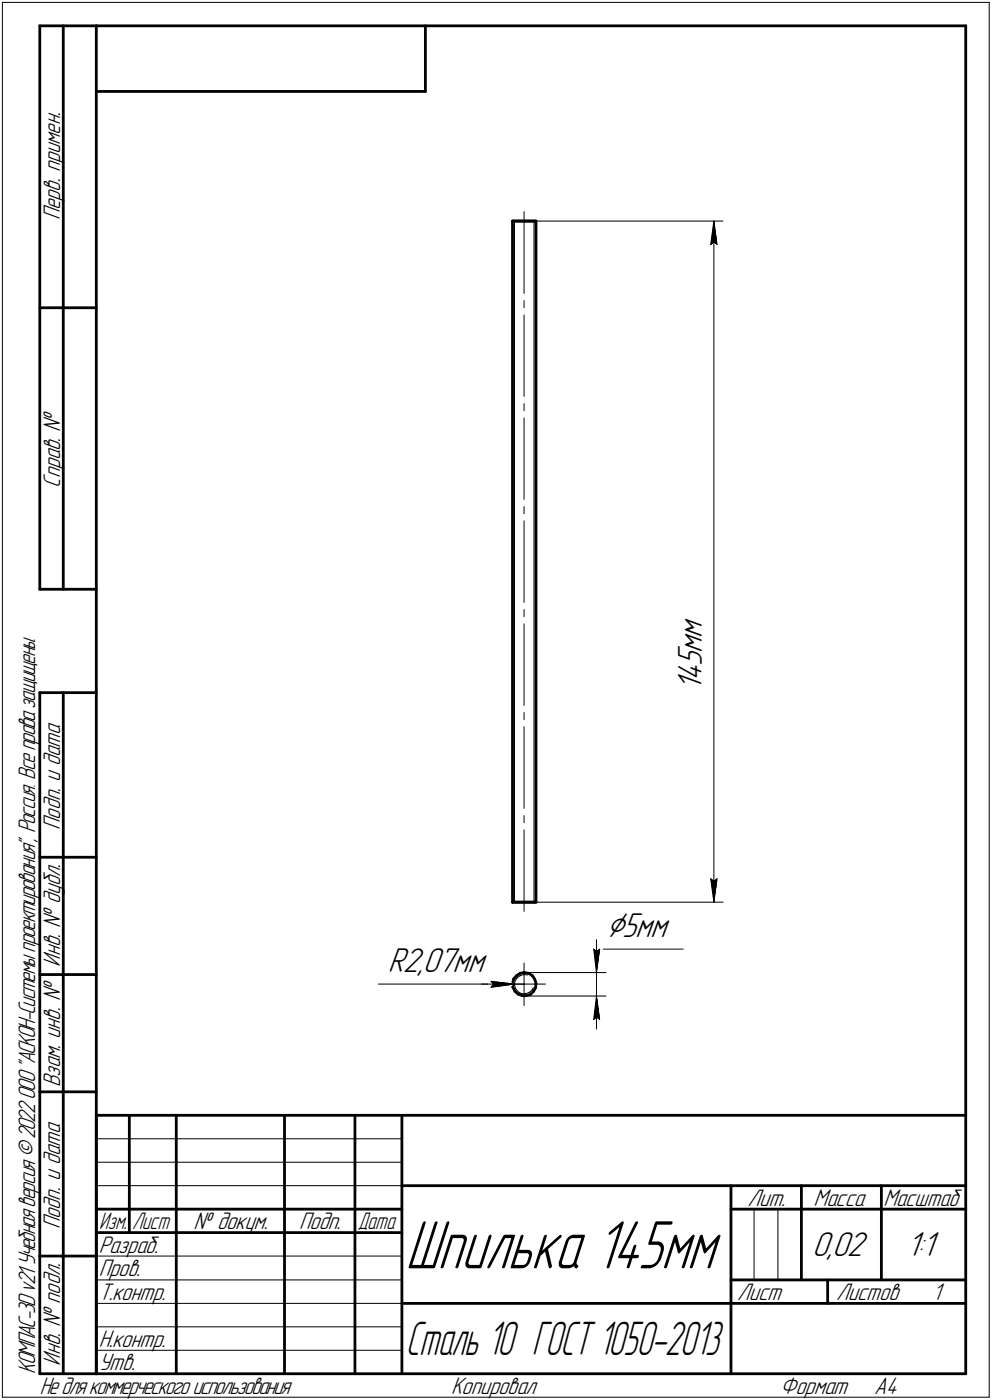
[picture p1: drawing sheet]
<svg xmlns="http://www.w3.org/2000/svg" width="211mm" height="298mm" viewBox="0 0 211 298" stroke-linecap="round" stroke-linejoin="round" font-family="sans-serif">
<g fill="none" stroke="#000" stroke-width=".59">
<path d="M8.5 5.5v120zM8.5 5.5h12zM13.5 5.5v120zM20.5 5.5v287zM20.5 5.5h185zM20.5 19.5h70zM90.5 5.5v14zM205.5 5.5v287zM109.1 47.1v145zM109.1 47.1h4.9zM114 47.1v145zM8.5 65.5h12z"/>
<path d="M8.5 125.5h12zM8.5 147.5v145zM8.5 147.5h12zM13.5 147.5v145zM8.5 182.5h12zM109.1 192.1h4.9zM8.5 207.5h12zM109.1 209.4v.8zM109.1 210.2l.5 .9zM109.3 208.4l-.2 1zM109.6 211.1l.6 .6zM109.9 207.8l.8-.5z"/>
<path d="M109.9 207.8l-.6 .6zM110.2 211.7l.9 .3zM110.7 207.3l.8-.2zM111.1 212h.9zM111.6 207.1h.1M111.6 207.1l.9 .2zM112 212l.9-.2zM112.5 207.3l.8 .5zM112.9 211.8l.6-.7zM113.3 207.8l.5 .7zM113.8 208.5l.2 .9zM114 210.3l-.5 .8z"/>
<path d="M114 209.4v.9zM8.5 232.5h12zM20.5 237.5h185zM20.5 237.5v55zM27.5 237.5v25zM37.5 237.5v55zM60.5 237.5v55zM75.5 237.5v55zM85.5 237.5v55zM20.5 257.5h65zM85.5 252.5h120zM155.5 252.5v40z"/>
<path d="M155.5 257.5h15zM170.5 252.5v20zM170.5 257.5h35zM187.5 252.5v20zM8.5 267.5h12zM20.5 262.5h65zM85.5 277.5h70zM155.5 277.5h50zM155.5 272.5h50zM176.1 272.5v5zM8.5 292.5h12zM20.5 292.5h185z"/>
</g>
<g fill="none" stroke="#000" stroke-width=".21">
<path d="M.5 .5v297zM.5 .5h210zM210.5 .5v297zM109.5 47.1v145zM111.5 45v17.5zM113.6 47.1v145zM114 47.1h39.8zM151.2 52.1l.7-.5zM151.9 47.1l.7 5zM151.9 51.6l.7 .5zM151.9 47.1l-.7 5zM151.9 47.1v145z"/>
<path d="M111.5 67.1v17.3zM111.5 64v1.5zM111.5 89v17.3zM111.5 85.9v1.6zM111.5 110.9v17.4zM111.5 107.9v1.5zM111.5 132.8v17.4zM111.5 129.8v1.5zM111.5 154.8v17.3zM111.5 151.7v1.5zM111.5 176.7v17.4zM111.5 173.7v1.5z"/>
<path d="M114 192.1h39.8zM151.2 187.1l.7 5zM151.2 187.1l.7 .5zM151.9 187.6l.7-.5zM152.6 187.1l-.7 5zM80.5 209.5h29zM102.4 209.5h7.1zM104.5 209l5 .5zM104.5 209l.5 .5zM104.5 210.2l5-.7zM105 209.5l-.5 .7zM107 209.5h4.5z"/>
<path d="M109.5 209.8l.2 .8zM109.5 209.5h2zM109.6 209l-.1 .8zM109.7 210.6l.6 .6zM110 208.3l.7-.5zM110 208.3l-.4 .7zM110.3 211.2l.7 .4zM110.7 207.8l.7-.3zM111 211.6h.8zM111.4 207.5l.9 .1zM111.5 209.5h4.6zM111.5 209.5v4.6z"/>
<path d="M111.5 205.1v4.4zM111.5 207.1h17.4zM111.5 212.1h17.4zM111.8 211.6l.8-.3zM112.6 211.3l.7-.6zM113.5 210.3l-.2 .4zM126.3 202.1l.6 .5zM126.3 202.1l.6 5zM126.3 217.1l.6-.5zM126.9 202.1v5zM126.9 202.1h18.5zM126.9 202.6l.7-.5z"/>
<path d="M126.9 200.1v7zM126.9 212.1l-.6 5zM126.9 216.6l.7 .5zM126.9 212.1l.7 5zM126.9 212.1v7zM126.9 207.1v5zM127.6 202.1l-.7 5zM20.5 247.5h65zM20.5 252.5h65zM20.5 242.5h65zM160.4 257.5v15zM165.5 257.5v15z"/>
<path d="M20.5 267.5h65zM20.5 272.5h65zM20.5 277.5h65zM.5 297.5h210zM20.5 282.5h65zM20.5 287.5h65z"/>
</g>
<g fill="#fff" stroke="#fff" stroke-width=".21">
<path d="M143.8 131h7.1zM143.8 131.1h7.1zM143.8 131.1h7.1zM143.8 131.2h7.1zM143.8 131.3h7.1zM143.8 131.4h7.1zM143.8 131.5h7.1zM143.8 131.6h7.1zM143.8 131.7h7.1zM143.8 131.7h7.1zM143.8 131.8h7.1zM143.8 131.9h7.1zM143.8 132h7.1zM143.8 132.1h7.1zM143.8 132.2h7.1zM143.8 132.2h7.1zM143.8 132.3h7.1zM143.8 132.4h7.1zM143.8 132.5h7.1zM143.8 132.6h7.1zM143.8 132.7h7.1zM143.8 132.8h7.1zM143.8 132.8h7.1zM143.8 132.9h7.1zM143.8 133h7.1zM143.8 133.1h7.1zM143.8 133.2h7.1zM143.8 133.3h7.1zM143.8 133.3h7.1zM143.8 133.4h7.1zM143.8 133.5h7.1zM143.8 133.6h7.1zM143.8 133.7h7.1zM143.8 133.8h7.1zM143.8 133.9h7.1zM143.8 133.9h7.1zM143.8 134h7.1zM143.8 134.1h7.1zM143.8 134.2h7.1zM143.8 134.3h7.1zM143.8 134.4h7.1zM143.8 134.5h7.1zM143.8 134.5h7.1zM143.8 134.6h7.1zM143.8 134.7h7.1zM143.8 134.8h7.1zM143.8 134.9h7.1zM143.8 135h7.1zM143.8 135h7.1zM143.8 135.1h7.1zM143.8 135.2h7.1zM143.8 135.3h7.1zM143.8 135.4h7.1zM143.8 135.5h7.1zM143.8 135.6h7.1zM143.8 135.6h7.1zM143.8 135.7h7.1zM143.8 135.8h7.1zM143.8 135.9h7.1zM143.8 136h7.1zM143.8 136.1h7.1zM143.8 136.1h7.1zM143.8 136.2h7.1zM143.8 136.3h7.1zM143.8 136.4h7.1zM143.8 136.5h7.1zM143.8 136.6h7.1zM143.8 136.7h7.1zM143.8 136.7h7.1zM143.8 136.8h7.1zM143.8 136.9h7.1zM143.8 137h7.1zM143.8 137.1h7.1zM143.8 137.2h7.1zM143.8 137.2h7.1zM143.8 137.3h7.1zM143.8 137.4h7.1zM143.8 137.5h7.1zM143.8 137.6h7.1zM143.8 137.7h7.1zM143.8 137.8h7.1zM143.8 137.8h7.1zM143.8 137.9h7.1zM143.8 138h7.1zM143.8 138.1h7.1zM143.8 138.2h7.1zM143.8 138.3h7.1zM143.8 138.3h7.1zM143.8 138.4h7.1zM143.8 138.5h7.1zM143.8 138.6h7.1zM143.8 138.7h7.1zM143.8 138.8h7.1zM143.8 138.9h7.1zM143.8 138.9h7.1zM143.8 139h7.1zM143.8 139.1h7.1zM143.8 139.2h7.1zM143.8 139.3h7.1zM143.8 139.4h7.1zM143.8 139.4h7.1zM143.8 139.5h7.1zM143.8 139.6h7.1zM143.8 139.7h7.1zM143.8 139.8h7.1zM143.8 139.9h7.1zM143.8 140h7.1zM143.8 140h7.1zM143.8 140.1h7.1zM143.8 140.2h7.1zM143.8 140.3h7.1zM143.8 140.4h7.1zM143.8 140.5h7.1zM143.8 140.5h7.1zM143.8 140.6h7.1zM143.8 140.7h7.1zM143.8 140.8h7.1zM143.8 140.9h7.1zM143.8 141h7.1zM143.8 141.1h7.1zM143.8 141.1h7.1zM143.8 141.2h7.1zM143.8 141.3h7.1zM143.8 141.4h7.1zM143.8 141.5h7.1zM143.8 141.6h7.1zM143.8 141.6h7.1zM143.8 141.7h7.1zM143.8 141.8h7.1zM143.8 141.9h7.1zM143.8 142h7.1zM143.8 142.1h7.1zM143.8 142.2h7.1zM143.8 142.2h7.1zM143.8 142.3h7.1zM143.8 142.4h7.1zM143.8 142.5h7.1zM143.8 142.6h7.1zM143.8 142.7h7.1zM143.8 142.7h7.1zM143.8 142.8h7.1zM143.8 142.9h7.1zM143.8 143h7.1zM143.8 143.1h7.1zM143.8 143.2h7.1zM143.8 143.3h7.1zM143.8 143.3h7.1zM143.8 143.4h7.1zM143.8 143.5h7.1zM143.8 143.6h7.1zM143.8 143.7h7.1zM143.8 143.8h7.1zM143.8 143.8h7.1zM143.8 143.9h7.1zM143.8 144h7.1zM143.8 144.1h7.1zM143.8 144.2h7.1zM143.8 144.3h7.1zM143.8 144.4h7.1zM143.8 144.4h7.1zM143.8 144.5h7.1zM143.8 144.6h7.1zM143.8 144.7h7.1zM143.8 144.8h7.1zM143.8 144.9h7.1zM143.8 144.9h7.1zM143.8 145h7.1zM143.8 145.1h7.1zM143.8 145.2h7.1zM143.8 145.3h7.1zM143.8 145.4h7.1zM143.8 145.5h7.1zM143.8 145.5h7.1zM143.8 145.6h7.1zM143.8 145.7h7.1zM143.8 145.8h7.1zM143.8 145.9h7.1zM143.8 146h7.1zM143.8 146h7.1zM143.8 146.1h7.1zM143.8 146.2h7.1zM143.8 146.3h7.1zM143.8 146.4h7.1zM143.8 146.5h7.1zM143.8 146.6h7.1zM143.8 146.6h7.1zM143.8 146.7h7.1zM143.8 146.8h7.1zM143.8 146.9h7.1zM143.8 147h7.1zM143.8 147.1h7.1zM143.8 147.2h7.1z"/>
<path d="M150.6 186.6h2.5zM150.7 186.7h2.4zM150.7 186.8h2.4zM150.7 186.9h2.4zM150.7 186.9h2.4zM150.7 187h2.4zM150.7 187.1h2.4zM150.7 187.2h2.4zM150.8 187.3h2.3zM150.8 187.4h2.2zM150.8 187.5h2.2zM150.8 187.5h2.2zM150.8 187.6h2.2zM150.8 187.7h2.2zM150.8 187.8h2.2zM150.9 187.9h2.1zM150.9 188h2.1zM150.9 188h2.1zM150.9 188.1h2zM150.9 188.2h2zM150.9 188.3h2zM150.9 188.4h2zM150.9 188.5h2zM151 188.6h1.9zM151 188.6h1.9zM151 188.7h1.9zM151 188.8h1.9zM151 188.9h1.8zM151 189h1.8zM151 189.1h1.8zM151 189.1h1.8zM151 189.2h1.8zM151 189.3h1.8zM151 189.4h1.8zM151 189.5h1.8zM151 189.6h1.8zM151 189.7h1.7zM151.1 189.7h1.6zM151.1 189.8h1.6zM151.1 189.9h1.6zM151.1 190h1.6zM151.1 190.1h1.6zM151.1 190.2h1.6zM151.1 190.2h1.6zM151.1 190.3h1.6zM151.2 190.4h1.5zM151.2 190.5h1.5zM151.3 190.6h1.3zM151.3 190.7h1.3zM151.4 190.8h1.1zM151.4 190.8h1.1zM151.4 190.9h1zM151.5 191h.9zM151.5 191.1h.9zM151.6 191.2h.7zM151.6 191.3h.7zM151.6 191.3h.6zM151.6 191.4h.6zM151.6 191.5h.5zM151.7 191.6h.4zM151.7 191.7h.4zM151.8 191.8h.3zM151.8 191.9h.3z"/>
<path d="M151.8 47.3h.3zM151.8 47.4h.3zM151.7 47.5h.4zM151.7 47.6h.4zM151.6 47.7h.5zM151.6 47.8h.6zM151.6 47.8h.6zM151.6 47.9h.7zM151.6 48h.7zM151.5 48.1h.9zM151.5 48.2h.9zM151.4 48.3h1zM151.4 48.3h1.1zM151.4 48.4h1.1zM151.3 48.5h1.3zM151.3 48.6h1.3zM151.2 48.7h1.5zM151.2 48.8h1.5zM151.1 48.9h1.6zM151.1 48.9h1.6zM151.1 49h1.6zM151.1 49.1h1.6zM151.1 49.2h1.6zM151.1 49.3h1.6zM151.1 49.4h1.6zM151.1 49.4h1.6zM151 49.5h1.7zM151 49.6h1.8zM151 49.7h1.8zM151 49.8h1.8zM151 49.9h1.8zM151 50h1.8zM151 50h1.8zM151 50.1h1.8zM151 50.2h1.8zM151 50.3h1.8zM151 50.4h1.9zM151 50.5h1.9zM151 50.5h1.9zM151 50.6h1.9zM150.9 50.7h2zM150.9 50.8h2zM150.9 50.9h2zM150.9 51h2zM150.9 51.1h2zM150.9 51.1h2.1zM150.9 51.2h2.1zM150.9 51.3h2.1zM150.8 51.4h2.2zM150.8 51.5h2.2zM150.8 51.6h2.2zM150.8 51.6h2.2zM150.8 51.7h2.2zM150.8 51.8h2.2zM150.8 51.9h2.3zM150.7 52h2.4zM150.7 52.1h2.4zM150.7 52.2h2.4zM150.7 52.2h2.4zM150.7 52.3h2.4zM150.7 52.4h2.4zM150.7 52.5h2.4z"/>
<path d="M128.9 193.8h14.4zM128.9 193.9h14.4zM128.9 194h14.4zM128.9 194.1h14.4zM128.9 194.1h14.4zM128.9 194.2h14.4zM128.9 194.3h14.4zM128.9 194.4h14.4zM128.9 194.5h14.4zM128.9 194.6h14.4zM128.9 194.6h14.4zM128.9 194.7h14.4zM128.9 194.8h14.4zM128.9 194.9h14.4zM128.9 195h14.4zM128.9 195.1h14.4zM128.9 195.2h14.4zM128.9 195.2h14.4zM128.9 195.3h14.4zM128.9 195.4h14.4zM128.9 195.5h14.4zM128.9 195.6h14.4zM128.9 195.7h14.4zM128.9 195.7h14.4zM128.9 195.8h14.4zM128.9 195.9h14.4zM128.9 196h14.4zM128.9 196.1h14.4zM128.9 196.2h14.4zM128.9 196.3h14.4zM128.9 196.3h14.4zM128.9 196.4h14.4zM128.9 196.5h14.4zM128.9 196.6h14.4zM128.9 196.7h14.4zM128.9 196.8h14.4zM128.9 196.8h14.4zM128.9 196.9h14.4zM128.9 197h14.4zM128.9 197.1h14.4zM128.9 197.2h14.4zM128.9 197.3h14.4zM128.9 197.4h14.4zM128.9 197.4h14.4zM128.9 197.5h14.4zM128.9 197.6h14.4zM128.9 197.7h14.4zM128.9 197.8h14.4zM128.9 197.9h14.4zM128.9 198h14.4zM128.9 198h14.4zM128.9 198.1h14.4zM128.9 198.2h14.4zM128.9 198.3h14.4zM128.9 198.4h14.4zM128.9 198.5h14.4zM128.9 198.5h14.4zM128.9 198.6h14.4zM128.9 198.7h14.4zM128.9 198.8h14.4zM128.9 198.9h14.4zM128.9 199h14.4zM128.9 199.1h14.4zM128.9 199.1h14.4zM128.9 199.2h14.4zM128.9 199.3h14.4zM128.9 199.4h14.4zM128.9 199.5h14.4zM128.9 199.6h14.4zM128.9 199.6h14.4zM128.9 199.7h14.4zM128.9 199.8h14.4zM128.9 199.9h14.4zM128.9 200h14.4zM128.9 200.1h14.4zM128.9 200.2h14.4zM128.9 200.2h14.4zM128.9 200.3h14.4zM128.9 200.4h14.4zM128.9 200.5h14.4zM128.9 200.6h14.4zM128.9 200.7h14.4zM128.9 200.7h14.4zM128.9 200.8h14.4zM128.9 200.9h14.4zM128.9 201h14.4z"/>
<path d="M125.7 201.6h2.5zM125.8 201.7h2.4zM125.8 201.8h2.4zM125.8 201.8h2.4zM125.8 201.9h2.4zM125.8 202h2.4zM125.8 202.1h2.4zM125.8 202.2h2.4zM125.9 202.3h2.2zM125.9 202.4h2.2zM125.9 202.4h2.2zM125.9 202.5h2.2zM125.9 202.6h2.2zM125.9 202.7h2.2zM125.9 202.8h2.2zM126 202.9h2zM126 202.9h2zM126 203h2zM126 203.1h2zM126 203.2h2zM126 203.3h2zM126 203.4h2zM126 203.5h1.9zM126.1 203.5h1.8zM126.1 203.6h1.8zM126.1 203.7h1.8zM126.1 203.8h1.8zM126.1 203.9h1.8zM126.1 204h1.8zM126.1 204h1.8zM126.2 204.1h1.6zM126.2 204.2h1.6zM126.2 204.3h1.6zM126.2 204.4h1.6zM126.2 204.5h1.6zM126.2 204.6h1.6zM126.2 204.6h1.6zM126.2 204.7h1.6zM126.2 204.8h1.6zM126.2 204.9h1.6zM126.2 205h1.6zM126.2 205.1h1.6zM126.2 205.1h1.6zM126.2 205.2h1.6zM126.2 205.3h1.5zM126.3 205.4h1.4zM126.3 205.5h1.4zM126.4 205.6h1.2zM126.4 205.7h1.2zM126.4 205.7h1.1zM126.5 205.8h1zM126.5 205.9h.9zM126.6 206h.8zM126.6 206.1h.8zM126.6 206.2h.7zM126.7 206.2h.6zM126.7 206.3h.6zM126.7 206.4h.6zM126.7 206.5h.5zM126.7 206.6h.5zM126.8 206.7h.4zM126.8 206.8h.3zM126.8 206.8h.3z"/>
<path d="M126.8 212.3h.3zM126.8 212.4h.3zM126.8 212.5h.4zM126.7 212.6h.5zM126.7 212.7h.5zM126.7 212.8h.6zM126.7 212.9h.6zM126.7 212.9h.6zM126.6 213h.7zM126.6 213.1h.8zM126.6 213.2h.8zM126.5 213.3h.9zM126.5 213.4h1zM126.4 213.4h1.1zM126.4 213.5h1.2zM126.4 213.6h1.2zM126.3 213.7h1.4zM126.3 213.8h1.4zM126.2 213.9h1.5zM126.2 214h1.6zM126.2 214h1.6zM126.2 214.1h1.6zM126.2 214.2h1.6zM126.2 214.3h1.6zM126.2 214.4h1.6zM126.2 214.5h1.6zM126.2 214.5h1.6zM126.2 214.6h1.6zM126.2 214.7h1.6zM126.2 214.8h1.6zM126.2 214.9h1.6zM126.2 215h1.6zM126.2 215.1h1.6zM126.1 215.1h1.8zM126.1 215.2h1.8zM126.1 215.3h1.8zM126.1 215.4h1.8zM126.1 215.5h1.8zM126.1 215.6h1.8zM126.1 215.6h1.8zM126 215.7h1.9zM126 215.8h2zM126 215.9h2zM126 216h2zM126 216.1h2zM126 216.2h2zM126 216.2h2zM126 216.3h2zM125.9 216.4h2.2zM125.9 216.5h2.2zM125.9 216.6h2.2zM125.9 216.7h2.2zM125.9 216.7h2.2zM125.9 216.8h2.2zM125.9 216.9h2.2zM125.8 217h2.4zM125.8 217.1h2.4zM125.8 217.2h2.4zM125.8 217.3h2.4zM125.8 217.3h2.4zM125.8 217.4h2.4zM125.8 217.5h2.4z"/>
<path d="M104 208.4h.6zM104 208.5h1.2zM104 208.6h1.8zM104 208.7h2.5zM104 208.8h3.1zM104 208.9h3.7zM104 209h3.9zM104 209h4.2zM104 209.1h4.4zM104 209.2h4.6zM104 209.3h4.9zM104 209.4h5.1zM104 209.5h5.3zM104 209.5h5.5zM104 209.6h5.3zM104 209.7h5.1zM104 209.8h4.9zM104 209.9h4.7zM104 210h4.5zM104 210.1h4.3zM104 210.1h4.1zM104 210.2h3.9zM104 210.3h3.7zM104 210.4h3.1zM104 210.5h2.5zM104 210.6h1.8zM104 210.7h1.2zM104 210.7h.6z"/>
<path d="M82.5 201.4h22zM82.5 201.5h22zM82.5 201.6h22zM82.5 201.7h22zM82.5 201.8h22zM82.5 201.8h22zM82.5 201.9h22zM82.5 202h22zM82.5 202.1h22zM82.5 202.2h22zM82.5 202.3h22zM82.5 202.4h22zM82.5 202.4h22zM82.5 202.5h22zM82.5 202.6h22zM82.5 202.7h22zM82.5 202.8h22zM82.5 202.9h22zM82.5 202.9h22zM82.5 203h22zM82.5 203.1h22zM82.5 203.2h22zM82.5 203.3h22zM82.5 203.4h22zM82.5 203.5h22zM82.5 203.5h22zM82.5 203.6h22zM82.5 203.7h22zM82.5 203.8h22zM82.5 203.9h22zM82.5 204h22zM82.5 204h22zM82.5 204.1h22zM82.5 204.2h22zM82.5 204.3h22zM82.5 204.4h22zM82.5 204.5h22zM82.5 204.6h22zM82.5 204.6h22zM82.5 204.7h22zM82.5 204.8h22zM82.5 204.9h22zM82.5 205h22zM82.5 205.1h22zM82.5 205.1h22zM82.5 205.2h22zM82.5 205.3h22zM82.5 205.4h22zM82.5 205.5h22zM82.5 205.6h22zM82.5 205.7h22zM82.5 205.7h22zM82.5 205.8h22zM82.5 205.9h22zM82.5 206h22zM82.5 206.1h22zM82.5 206.2h22zM82.5 206.2h22zM82.5 206.3h22zM82.5 206.4h22zM82.5 206.5h22zM82.5 206.6h22zM82.5 206.7h22zM82.5 206.8h22zM82.5 206.8h22zM82.5 206.9h22zM82.5 207h22zM82.5 207.1h22zM82.5 207.2h22zM82.5 207.3h22zM82.5 207.3h22zM82.5 207.4h22zM82.5 207.5h22zM82.5 207.6h22zM82.5 207.7h22zM82.5 207.8h22zM82.5 207.9h22zM82.5 207.9h22zM82.5 208h22zM82.5 208.1h22zM82.5 208.2h22zM82.5 208.3h22zM82.5 208.4h22zM82.5 208.4h22zM82.5 208.5h22z"/>
</g>
<g fill="#000" stroke="#000" stroke-width=".21">
<path d="M151.7 48.3h.2zM151.7 48.4h.2zM151.7 48.5h.2zM151.7 48.6h.2zM151.7 48.7h.2zM151.7 48.8h.2zM151.7 48.9h.2zM151.7 48.9h.2zM151.6 49h.3zM151.6 49.1h.3zM151.6 49.2h.3zM151.6 49.3h.3zM151.6 49.4h.3zM151.6 49.4h.3zM151.6 49.5h.3zM151.6 49.6h.3zM151.6 49.7h.3zM151.6 49.8h.3zM151.6 49.9h.3zM151.6 50h.3zM151.6 50h.3zM151.6 50.1h.3zM151.5 50.2h.4zM151.5 50.3h.4zM151.5 50.4h.4zM151.5 50.5h.4zM151.5 50.5h.4zM151.5 50.6h.4zM151.5 50.7h.4zM151.5 50.8h.4zM151.4 50.9h.5zM151.4 51h.5zM151.4 51.1h.5zM151.4 51.1h.5zM151.4 51.2h.5zM151.4 51.3h.5zM151.4 51.4h.5zM151.3 51.5h.6zM151.3 51.6h.6zM151.3 51.6h.5zM151.3 51.7h.4zM151.3 51.8h.3zM151.3 51.9h.2z"/>
<path d="M151.9 47.8h.2zM151.9 47.8h.2zM151.9 47.9h.2zM151.9 48h.2zM151.9 48.1h.2zM151.9 48.2h.2zM151.9 48.3h.2zM151.9 48.3h.2zM151.9 48.4h.2zM151.9 48.5h.2zM151.9 48.6h.2zM151.9 48.7h.2zM151.9 48.8h.2zM151.9 48.9h.2zM151.9 48.9h.2zM151.9 49h.3zM151.9 49.1h.3zM151.9 49.2h.3zM151.9 49.3h.3zM151.9 49.4h.3zM151.9 49.4h.3zM151.9 49.5h.3zM151.9 49.6h.4zM151.9 49.7h.4zM151.9 49.8h.4zM151.9 49.9h.4zM151.9 50h.4zM151.9 50h.4zM151.9 50.1h.4zM151.9 50.2h.5zM151.9 50.3h.5zM151.9 50.4h.5zM151.9 50.5h.5zM151.9 50.5h.5zM151.9 50.6h.5zM151.9 50.7h.5zM151.9 50.8h.5zM151.9 50.9h.6zM151.9 51h.6zM151.9 51.1h.6zM151.9 51.1h.6zM151.9 51.2h.6zM151.9 51.3h.6zM151.9 51.4h.6zM151.9 51.5h.7zM151.9 51.6h.7zM152.1 51.6h.5zM152.1 51.7h.5zM152.2 51.8h.4zM152.4 51.9h.2z"/>
<path d="M151.3 187.3h.2zM151.3 187.4h.3zM151.3 187.5h.4zM151.3 187.5h.5zM151.3 187.6h.6zM151.3 187.7h.6zM151.4 187.8h.5zM151.4 187.9h.5zM151.4 188h.5zM151.4 188h.5zM151.4 188.1h.5zM151.4 188.2h.5zM151.4 188.3h.5zM151.5 188.4h.4zM151.5 188.5h.4zM151.5 188.6h.4zM151.5 188.6h.4zM151.5 188.7h.4zM151.5 188.8h.4zM151.5 188.9h.4zM151.5 189h.4zM151.6 189.1h.3zM151.6 189.1h.3zM151.6 189.2h.3zM151.6 189.3h.3zM151.6 189.4h.3zM151.6 189.5h.3zM151.6 189.6h.3zM151.6 189.7h.3zM151.6 189.7h.3zM151.6 189.8h.3zM151.6 189.9h.3zM151.6 190h.3zM151.6 190.1h.3zM151.6 190.2h.3zM151.7 190.2h.2zM151.7 190.3h.2zM151.7 190.4h.2zM151.7 190.5h.2zM151.7 190.6h.2zM151.7 190.7h.2zM151.7 190.8h.2zM151.7 190.8h.2z"/>
<path d="M152.4 187.3h.2zM152.2 187.4h.4zM152.1 187.5h.5zM152.1 187.5h.5zM151.9 187.6h.7zM151.9 187.7h.7zM151.9 187.8h.6zM151.9 187.9h.6zM151.9 188h.6zM151.9 188h.6zM151.9 188.1h.6zM151.9 188.2h.6zM151.9 188.3h.6zM151.9 188.4h.5zM151.9 188.5h.5zM151.9 188.6h.5zM151.9 188.6h.5zM151.9 188.7h.5zM151.9 188.8h.5zM151.9 188.9h.5zM151.9 189h.5zM151.9 189.1h.4zM151.9 189.1h.4zM151.9 189.2h.4zM151.9 189.3h.4zM151.9 189.4h.4zM151.9 189.5h.4zM151.9 189.6h.4zM151.9 189.7h.3zM151.9 189.7h.3zM151.9 189.8h.3zM151.9 189.9h.3zM151.9 190h.3zM151.9 190.1h.3zM151.9 190.2h.3zM151.9 190.2h.2zM151.9 190.3h.2zM151.9 190.4h.2zM151.9 190.5h.2zM151.9 190.6h.2zM151.9 190.7h.2zM151.9 190.8h.2zM151.9 190.8h.2zM151.9 190.9h.2zM151.9 191h.2zM151.9 191.1h.2zM151.9 191.2h.2zM151.9 191.3h.2zM151.9 191.3h.2zM151.9 191.4h.2z"/>
<path d="M104.6 209h.6zM104.6 209.1h1.3zM104.7 209.2h2zM104.8 209.3h2.6zM104.9 209.4h3.2zM105 209.5h3.8z"/>
<path d="M105 209.5h4.5zM105 209.6h3.9zM104.9 209.7h3.4zM104.8 209.8h2.8zM104.7 209.9h2.3zM104.7 210h1.7zM104.6 210.1h1.1zM104.6 210.1h.6z"/>
<path d="M126.4 202.3h.2zM126.4 202.4h.3zM126.4 202.4h.3zM126.4 202.5h.4zM126.4 202.6h.5zM126.4 202.7h.5zM126.4 202.8h.5zM126.5 202.9h.4zM126.5 202.9h.4zM126.5 203h.4zM126.5 203.1h.4zM126.5 203.2h.4zM126.5 203.3h.4zM126.5 203.4h.4zM126.5 203.5h.4zM126.6 203.5h.3zM126.6 203.6h.3zM126.6 203.7h.3zM126.6 203.8h.3zM126.6 203.9h.3zM126.6 204h.3zM126.6 204h.3zM126.6 204.1h.3zM126.6 204.2h.3zM126.7 204.3h.2zM126.7 204.4h.2zM126.7 204.5h.2zM126.7 204.6h.2zM126.7 204.6h.2zM126.7 204.7h.2zM126.7 204.8h.2zM126.7 204.9h.2zM126.7 205h.2zM126.7 205.1h.2zM126.7 205.1h.2zM126.7 205.2h.2zM126.7 205.3h.2zM126.7 205.4h.2zM126.7 205.5h.2zM126.7 205.6h.2zM126.7 205.7h.2z"/>
<path d="M126.7 213.5h.2zM126.7 213.6h.2zM126.7 213.7h.2zM126.7 213.8h.2zM126.7 213.9h.2zM126.7 214h.2zM126.7 214h.2zM126.7 214.1h.2zM126.7 214.2h.2zM126.7 214.3h.2zM126.7 214.4h.2zM126.7 214.5h.2zM126.7 214.5h.2zM126.7 214.6h.2zM126.7 214.7h.2zM126.7 214.8h.2zM126.7 214.9h.2zM126.6 215h.3zM126.6 215.1h.3zM126.6 215.1h.3zM126.6 215.2h.3zM126.6 215.3h.3zM126.6 215.4h.3zM126.6 215.5h.3zM126.6 215.6h.3zM126.6 215.6h.3zM126.5 215.7h.4zM126.5 215.8h.4zM126.5 215.9h.4zM126.5 216h.4zM126.5 216.1h.4zM126.5 216.2h.4zM126.5 216.2h.4zM126.5 216.3h.4zM126.4 216.4h.5zM126.4 216.5h.5zM126.4 216.6h.5zM126.4 216.7h.4zM126.4 216.7h.3zM126.4 216.8h.3zM126.4 216.9h.2z"/>
<path d="M126.9 212.8h.2zM126.9 212.9h.2zM126.9 212.9h.2zM126.9 213h.2zM126.9 213.1h.2zM126.9 213.2h.2zM126.9 213.3h.2zM126.9 213.4h.3zM126.9 213.4h.3zM126.9 213.5h.3zM126.9 213.6h.3zM126.9 213.7h.3zM126.9 213.8h.3zM126.9 213.9h.3zM126.9 214h.3zM126.9 214h.4zM126.9 214.1h.4zM126.9 214.2h.4zM126.9 214.3h.4zM126.9 214.4h.4zM126.9 214.5h.4zM126.9 214.5h.4zM126.9 214.6h.4zM126.9 214.7h.4zM126.9 214.8h.4zM126.9 214.9h.4zM126.9 215h.4zM126.9 215.1h.4zM126.9 215.1h.4zM126.9 215.2h.5zM126.9 215.3h.5zM126.9 215.4h.5zM126.9 215.5h.5zM126.9 215.6h.5zM126.9 215.6h.5zM126.9 215.7h.5zM126.9 215.8h.5zM126.9 215.9h.6zM126.9 216h.6zM126.9 216.1h.6zM126.9 216.2h.6zM126.9 216.2h.6zM126.9 216.3h.6zM126.9 216.4h.6zM126.9 216.5h.7zM126.9 216.6h.7zM127.1 216.7h.5zM127.2 216.7h.4zM127.3 216.8h.3zM127.4 216.9h.2z"/>
<path d="M127.4 202.3h.2zM127.3 202.4h.3zM127.2 202.4h.4zM127.1 202.5h.5zM126.9 202.6h.7zM126.9 202.7h.7zM126.9 202.8h.6zM126.9 202.9h.6zM126.9 202.9h.6zM126.9 203h.6zM126.9 203.1h.6zM126.9 203.2h.6zM126.9 203.3h.6zM126.9 203.4h.5zM126.9 203.5h.5zM126.9 203.5h.5zM126.9 203.6h.5zM126.9 203.7h.5zM126.9 203.8h.5zM126.9 203.9h.5zM126.9 204h.5zM126.9 204h.4zM126.9 204.1h.4zM126.9 204.2h.4zM126.9 204.3h.4zM126.9 204.4h.4zM126.9 204.5h.4zM126.9 204.6h.4zM126.9 204.6h.4zM126.9 204.7h.4zM126.9 204.8h.4zM126.9 204.9h.4zM126.9 205h.4zM126.9 205.1h.4zM126.9 205.1h.4zM126.9 205.2h.3zM126.9 205.3h.3zM126.9 205.4h.3zM126.9 205.5h.3zM126.9 205.6h.3zM126.9 205.7h.3zM126.9 205.7h.3zM126.9 205.8h.3zM126.9 205.9h.2zM126.9 206h.2zM126.9 206.1h.2zM126.9 206.2h.2zM126.9 206.2h.2zM126.9 206.3h.2zM126.9 206.4h.2z"/>
</g>
<text font-size="15.4" x="86.2" y="270.1">Шпилька 145мм</text>
<text font-size="10.6" x="86.4" y="288.5">Сталь 10 ГОСТ 1050-2013</text>
<text font-size="8.5" x="129" y="199.5">Ç5мм</text>
<g font-size="7.8">
<text x="149.3" y="136" transform="rotate(-90 149.3 136)">м</text>
<text x="149.3" y="141.9" transform="rotate(-90 149.3 141.9)">5</text>
<text x="149.3" y="139.1" transform="rotate(-90 149.3 139.1)">м</text>
<text x="149.3" y="147.2" transform="rotate(-90 149.3 147.2)">1</text>
<text x="149.3" y="145.1" transform="rotate(-90 149.3 145.1)">4</text>
<text x="82.5" y="207">R2,07мм</text>
<text x="172.8" y="267.5">0,02</text>
<text x="192.9" y="267.5">1:1</text>
</g>
<g font-size="5.4">
<text x="12.8" y="46.9" transform="rotate(-90 12.8 46.9)">Перв. примен.</text>
<text x="12.8" y="103.8" transform="rotate(-90 12.8 103.8)">Справ. №</text>
<text x="12.8" y="176.7" transform="rotate(-90 12.8 176.7)">Подп. и дата</text>
<text x="12.8" y="205.8" transform="rotate(-90 12.8 205.8)">Инв. № дубл.</text>
<text x="12.8" y="231.6" transform="rotate(-90 12.8 231.6)">Взам. инв. №</text>
<text x="159.1" y="256.8">Лит.</text>
<text x="173.1" y="256.8">Масса</text>
<text x="188" y="256.8">Масштаб</text>
<text x="12.8" y="261.7" transform="rotate(-90 12.8 261.7)">Подп. и дата</text>
<text x="41.2" y="261.8">№ докум.</text>
<text x="63.6" y="261.8">Подп.</text>
<text x="21" y="266.8">Разраб.</text>
<text x="21" y="271.8">Пров.</text>
<text x="21" y="276.8">Т.контр.</text>
<text x="156.9" y="276.8">Лист</text>
<text x="177.9" y="276.8">Листов</text>
<text x="198.4" y="276.8">1</text>
<text x="21" y="286.8">Н.контр.</text>
<text x="7.5" y="292.5" transform="rotate(-90 7.5 292.5)">КОМПАС-3Dv21 Учебнаяверсия©2022ООО&quot;АСКОН-Системыпроектирования&quot;, Россия. Всеправазащищены.</text>
<text x="12.8" y="290.8" transform="rotate(-90 12.8 290.8)">Инв. № подл.</text>
<text x="21" y="291.8">Утв.</text>
<text x="8.5" y="296.7">Недлякоммерческогоиспользования</text>
<text x="96" y="296.8">Копировал</text>
<text x="166" y="296.8">Формат</text>
<text x="186" y="296.8">A4</text>
</g>
<g font-size="5.3">
<text x="21.1" y="261.8">Изм.</text>
<text x="28.1" y="261.8">Лист</text>
<text x="76.1" y="261.8">Дата</text>
</g>
</svg>
